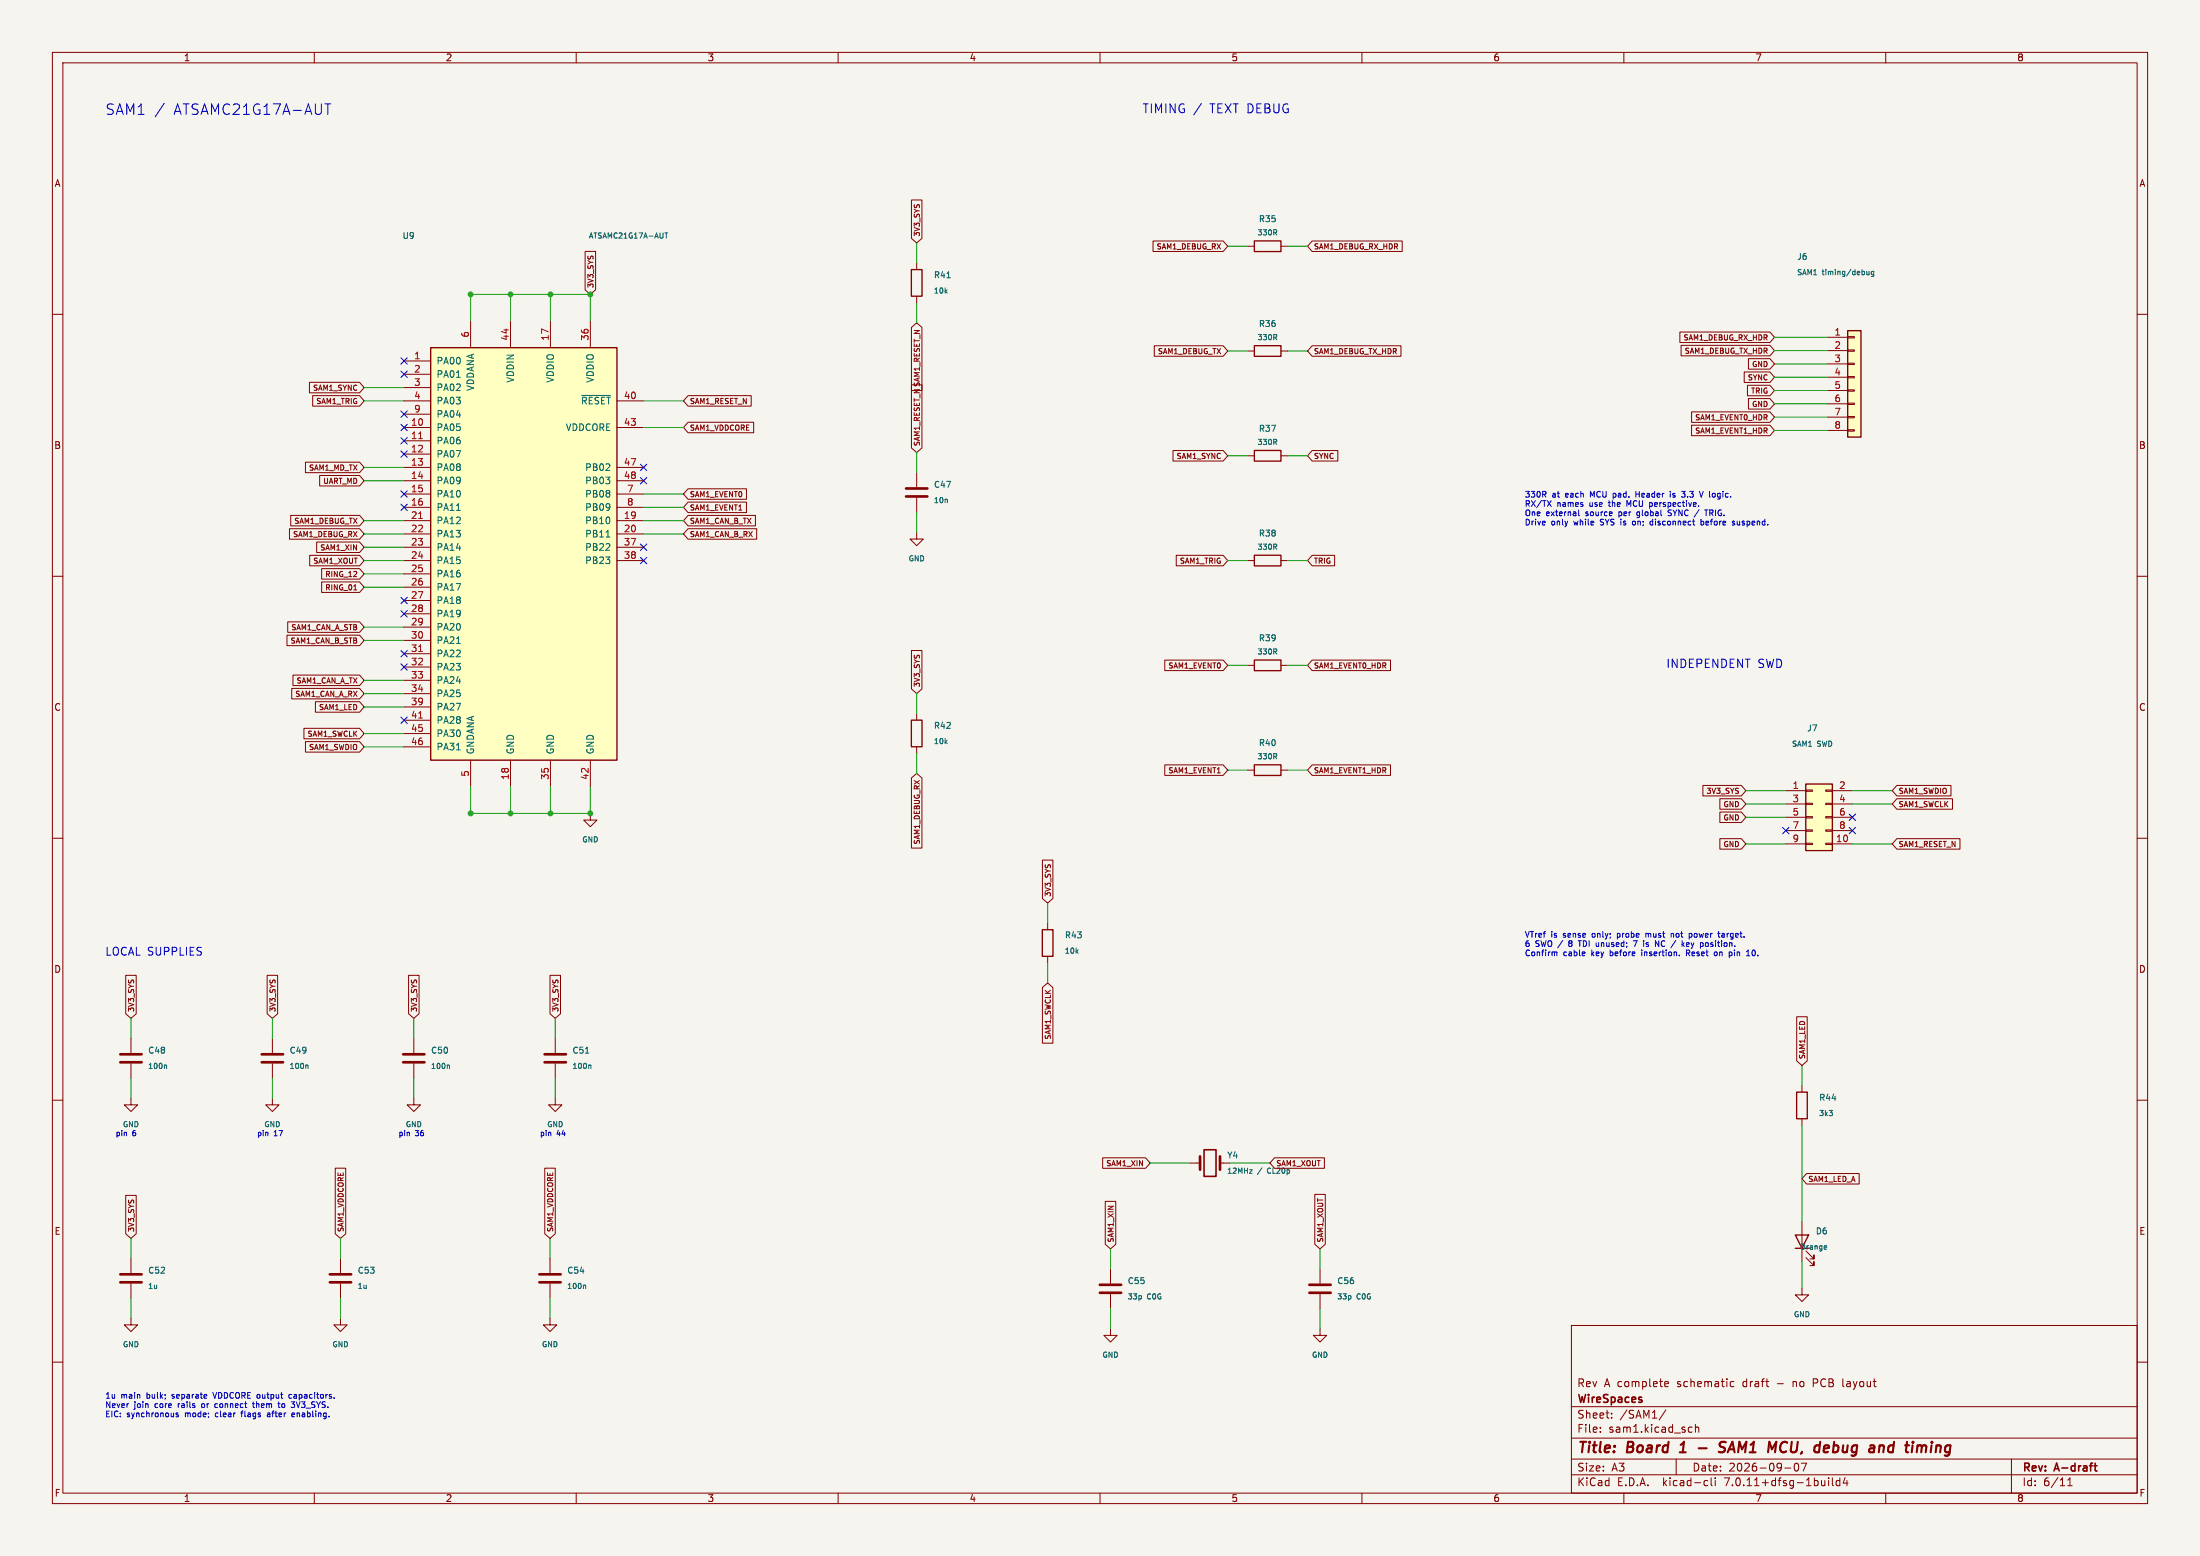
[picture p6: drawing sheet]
<svg xmlns="http://www.w3.org/2000/svg" width="420mm" height="297mm" viewBox="0 0 420 297" stroke-linecap="round" stroke-linejoin="round" font-family="sans-serif">
<path d="M0 0h420v297h-420z" fill="#f5f4ef" stroke="#f5f4ef" stroke-width=".19"/>
<g fill="none" stroke="#840000" stroke-width=".19">
<path d="M10 10h400v277h-400zM12 12h396v273h-396zM60 10v2M110 10v2M160 10v2M210 10v2M260 10v2M310 10v2M360 10v2M174 38.2h2v7.3l-1 .9-1-.9zM10 60h2M111.7 48h2v7.3l-1 .9-1-.9z"/>
<path d="M175 50.2v1.3M175 56.5v1.3M220.1 46h13.4l.9 1-.9 1h-13.4zM238.2 47h1.3M244.5 47h1.3M250.5 46h17.2v2h-17.2l-.9-1zM408 60h2M59.1 73h9.5l.9 1-.9 1h-9.5zM59.7 75.5h8.9l.9 1-.9 1h-8.9zM77.1 68.9h5.1M77.1 71.4h5.1M77.1 74h5.1"/>
<path d="M77.1 76.5h5.1M77.1 79.1h5.1M89.8 61.3v5.1M97.5 61.3v5.1M105.1 61.3v5.1M112.7 61.3v5.1M117.8 76.5h5.1M131.4 75.5h12v2h-12l-.9-1zM174 73.5h2v12l-1 .9-1-.9zM174 62.5l1-.9 1 .9v12h-2zM220.4 66h13.1l.9 1-.9 1h-13.1zM238.2 67h1.3"/>
<path d="M244.5 67h1.3M250.5 66h16.9v2h-16.9l-.9-1zM320.7 63.4h17.2l.9 1-.9 1h-17.2zM320.9 65.9h17l.9 1-.9 1h-17zM322.9 78.6h15l.9 1-.9 1h-15zM333 71h4.9l.9 1-.9 1h-4.9zM333.6 73.5h4.3l.9 1-.9 1h-4.3zM333.8 76.1h4.1l.9 1-.9 1h-4.1zM333.8 68.5h4.1l.9 1-.9 1h-4.1zM348.9 64.4h3.8M348.9 66.9h3.8M348.9 69.5h3.8"/>
<path d="M348.9 72h3.8M348.9 74.5h3.8M348.9 77.1h3.8M348.9 79.6h3.8M352.7 79.5h1.3v.2h-1.3zM352.7 77h1.3v.2h-1.3zM352.7 74.4h1.3v.3h-1.3zM352.7 71.9h1.3v.2h-1.3zM352.7 69.3h1.3v.3h-1.3zM352.7 66.8h1.3v.2h-1.3zM352.7 64.3h1.3v.2h-1.3zM55.5 98.4h13.1l.9 1-.9 1h-13.1z"/>
<path d="M58.3 88.2h10.3l.9 1-.9 1h-10.3zM61 90.8h7.6l.9 1-.9 1h-7.6zM77.1 81.6h5.1M77.1 84.1h5.1M77.1 86.7h5.1M77.1 89.2h5.1M77.1 91.8h5.1M77.1 94.3h5.1M77.1 96.8h5.1M77.1 99.4h5.1M117.8 81.6h5.1M117.8 89.2h5.1"/>
<path d="M117.8 91.8h5.1M117.8 94.3h5.1M117.8 96.8h5.1M117.8 99.4h5.1M131.4 98.4h12.8v2h-12.8l-.9-1zM131.4 80.6h12.5v2h-12.5l-.9-1zM131.4 93.3h11.1v2h-11.1l-.9-1zM131.4 95.8h11.1v2h-11.1l-.9-1zM175 90.2v2.8M175 95v2.8M223.9 86h9.6l.9 1-.9 1h-9.6zM238.2 87h1.3"/>
<path d="M244.5 87h1.3M250.5 86h4.9v2h-4.9l-.9-1zM322.9 81.2h15l.9 1-.9 1h-15zM348.9 82.2h3.8M352.7 82h1.3v.3h-1.3zM10 110h2M54.9 118.7h13.7l.9 1-.9 1h-13.7zM55.3 100.9h13.3l.9 1-.9 1h-13.3zM59.1 106h9.5l.9 1-.9 1h-9.5zM60.5 103.5h8.1l.9 1-.9 1h-8.1zM61.4 108.5h7.2l.9 1-.9 1h-7.2zM61.4 111.1h7.2l.9 1-.9 1h-7.2z"/>
<path d="M67.5 112.6h.6M77.1 101.9h5.1M77.1 104.5h5.1M77.1 107h5.1M77.1 109.5h5.1M77.1 112.1h5.1M77.1 114.6h5.1M77.1 117.2h5.1M77.1 119.7h5.1M117.8 101.9h5.1M117.8 104.5h5.1M117.8 107h5.1"/>
<path d="M131.4 100.9h13.1v2h-13.1l-.9-1zM175 101.6v1.3h1.3l-1.3 1.3-1.3-1.3h1.3M224.5 106h9l.9 1-.9 1h-9zM238.2 107h1.3M244.5 107h1.3M250.5 106h4.3v2h-4.3l-.9-1zM408 110h2M54.8 121.2h13.8l.9 1-.9 1h-13.8zM55.7 131.4h12.9l.9 1-.9 1h-12.9zM55.9 128.9h12.7l.9 1-.9 1h-12.7zM58 139h10.6l.9 1-.9 1h-10.6zM60.2 133.9h8.4l.9 1-.9 1h-8.4z"/>
<path d="M77.1 122.2h5.1M77.1 124.8h5.1M77.1 127.3h5.1M77.1 129.9h5.1M77.1 132.4h5.1M77.1 134.9h5.1M77.1 137.5h5.1M174 124.2h2v7.3l-1 .9-1-.9zM175 136.2v1.3M222.4 126h11.1l.9 1-.9 1h-11.1zM238.2 127h1.3M244.5 127h1.3"/>
<path d="M250.5 126h15v2h-15l-.9-1zM10 160h2M58.3 141.6h10.3l.9 1-.9 1h-10.3zM77.1 140h5.1M77.1 142.6h5.1M89.8 145.1v5.1M97.5 145.1v5.1M105.1 145.1v5.1M112.7 155.3v1.2h1.3l-1.3 1.3-1.3-1.3h1.3M112.7 145.1v5.1M174 148.5l1-.9 1 .9v13.4h-2zM175 142.5v1.3"/>
<path d="M222.4 146h11.1l.9 1-.9 1h-11.1zM238.2 147h1.3M244.5 147h1.3M250.5 146h15v2h-15l-.9-1zM325.1 149.9h7.3l.9 1-.9 1h-7.3zM328.3 152.5h4.1l.9 1-.9 1h-4.1zM328.3 155h4.1l.9 1-.9 1h-4.1zM340.9 150.9h3.8M340.9 153.5h3.8M340.9 156h3.8M340.9 158.5h3.8M344.7 158.4h1.3v.3h-1.3z"/>
<path d="M344.7 155.9h1.3v.2h-1.3zM344.7 153.3h1.3v.3h-1.3zM344.7 150.8h1.3v.2h-1.3zM348.5 158.4h1.3v.3h-1.3zM348.5 155.9h1.3v.2h-1.3zM348.5 153.3h1.3v.3h-1.3zM348.5 150.8h1.3v.2h-1.3zM349.8 150.9h3.8M349.8 153.5h3.8M349.8 156h3.8M349.8 158.5h3.8M362.1 152.5h10.6v2h-10.6l-.9-1z"/>
<path d="M362.1 149.9h10.4v2h-10.4l-.9-1zM408 160h2M199 164.2h2v7.3l-1 .9-1-.9zM200 176.2v1.3M328.3 160.1h4.1l.9 1-.9 1h-4.1zM340.9 161.1h3.8M344.7 161h1.3v.2h-1.3zM348.5 161h1.3v.2h-1.3zM349.8 161.1h3.8M362.1 160.1h12.1v2h-12.1l-.9-1zM24 186.2h2v7.3l-1 .9-1-.9zM25 198.2v2.8"/>
<path d="M51 186.2h2v7.3l-1 .9-1-.9zM52 198.2v2.8M78 186.2h2v7.3l-1 .9-1-.9zM79 198.2v2.8M105 186.2h2v7.3l-1 .9-1-.9zM106 198.2v2.8M199 188.5l1-.9 1 .9v10.6h-2zM200 182.5v1.3M343 194.1h2v8.4l-1 .9-1-.9zM10 210h2M25 209.6v1.3h1.3l-1.3 1.3-1.3-1.3h1.3M25 203v2.8"/>
<path d="M52 209.6v1.3h1.3l-1.3 1.3-1.3-1.3h1.3M52 203v2.8M79 209.6v1.3h1.3l-1.3 1.3-1.3-1.3h1.3M79 203v2.8M106 209.6v1.3h1.3l-1.3 1.3-1.3-1.3h1.3M106 203v2.8M344 207.2v1.3M344 213.5v1.3M408 210h2M24 228.2h2v7.3l-1 .9-1-.9zM64 223h2v12.5l-1 .9-1-.9zM104 223h2v12.5l-1 .9-1-.9z"/>
<path d="M210.5 221h8.2l.9 1-.9 1h-8.2zM211 229.3h2v8.2l-1 .9-1-.9zM227.2 222h1.9M232.9 222h1.9M243.3 221h9.5v2h-9.5l-.9-1zM251 228h2v9.5l-1 .9-1-.9zM344 233.2v7.6M344.8 238.8l1.5 1.5v-.8v.8h-.8M344.9 224h10v2h-10l-.9-1zM10 260h2M25 251.6v1.3h1.3l-1.3 1.3-1.3-1.3h1.3M25 240.2v2.8"/>
<path d="M25 245v2.8M65 251.6v1.3h1.3l-1.3 1.3-1.3-1.3h1.3M65 240.2v2.8M65 245v2.8M105 251.6v1.3h1.3l-1.3 1.3-1.3-1.3h1.3M105 240.2v2.8M105 245v2.8M212 253.6v1.3h1.3l-1.3 1.3-1.3-1.3h1.3M212 242.2v2.8M212 247v2.8M252 253.6v1.3h1.3l-1.3 1.3-1.3-1.3h1.3M252 242.2v2.8"/>
<path d="M252 247v2.8M300 253h108v32h-108zM344 245.9v1.3h1.3l-1.3 1.2-1.3-1.2h1.3M344.8 240l1.5 1.6v-.8v.8h-.8M408 260h2M300 278.5h108M300 274.5h108M300 268.5h108M305.5 273.2v.2M305.5 272.5v.1M307.7 270.5v.2M307.7 269.8v.1"/>
<path d="M317.9 264.6h.5M317.9 263.8l.4-.1 .2 .3-.7 .2M318 269.1l-1.3 1.9M320 278.5v3M322.6 272.4l.4 .1M323 273.3l-.4 .1M323.7 272.5l.2-.1 .3 .1 .1 .9M323.7 271.9v1.5M330.4 264.5l.2 .2 .4-.1M331 263.8l-.4-.1-.2 .1M342.9 279.3a.85 .85 0 0 0 .1 1.5 .94 .94 0 0 0 0-1.5M344.9 279.3l-.7 1.5"/>
<path d="M346.2 264h.5M346.7 263.2h-.5v1.5M351.8 263.2v1.3l.2 .2M384 278.5v6.5M60 285v2M110 285v2M160 285v2M210 285v2M260 285v2M300 281.5h108M310 285v2M325.6 282.6l.4 .1"/>
<path d="M326 283.5l-.4 .1M326.7 282.1v1.3l.2 .2M327.4 282.1v.1M327.4 282.6v1M340.7 280.2h1.2M349.1 282.1v.1M349.1 282.6v1M349.8 282.1v1.3l.2 .2M351.2 282.7l-.4-.1-.3 .3 .2 .6h.5M351.2 282.1v1.5M352.2 282l-.3 1.1h.9M352.6 282.6v1"/>
<path d="M360 285v2M394.7 283.6h.9M394.7 282.5l.5-.4v1.5"/>
</g>
<path d="M229.9 219.5h2.2v5h-2.2zM399.8 279.8h.5M400 279.3v1.3l.3 .2" fill="none" stroke="#840000" stroke-width=".3"/>
<path d="M320.7 277.2h1.1M321.3 275.5l-.5 .3M324.3 276.4h1.5M329.5 275.3a.85 .85 0 0 0-1.1 .1 .44 .44 0 0 0 .2 .8l.6 .1a.51 .51 0 0 1 .1 .6 .51 .51 0 0 1-.4 .3l-.8-.1M330.7 275.2l-.9 2M340.1 275.5a1.27 1.27 0 0 0 0 1.6M348.5 275.9l.6 .1 .1 .3-1 .2M349 277.1l-.2 .1M360.9 275.9l-.4 .4-.1 .5 .4 .4h.3M368.7 275.9l-.1 1.3M368.8 275.2v.2" fill="none" stroke="#840000" stroke-width=".4"/>
<g fill="none" stroke="#840000" stroke-width=".51">
<path d="M173 94.8h4M173 93.2h4M23 202.8h4M23 201.2h4M50 202.8h4M50 201.2h4M77 202.8h4M77 201.2h4M104 202.8h4M104 201.2h4M229.1 220.7v2.6M232.9 220.7v2.6"/>
<path d="M23 244.8h4M23 243.2h4M63 244.8h4M63 243.2h4M103 244.8h4M103 243.2h4M210 246.8h4M210 245.2h4M250 246.8h4M250 245.2h4"/>
</g>
<g fill="none" stroke="#006464" stroke-width=".19">
<path d="M126.9 44.5h.6M127.2 44.5v1M180.8 53h.6M243.4 44.4l.3 .5M243.7 43.9v.4M356.4 51.8v.6h.4M356.8 51.8v.7M357.7 51.8h-.3l-.2 .2 .1 .4h.4M357.7 51.8v.8l-.2 .2-.2-.1M87.1 72h.8M111 75.5h5.5M243.4 64.4l.3 .5"/>
<path d="M243.7 63.9v.4M87.1 97.4h.8M243.4 84.4l.3 .5M243.7 83.9v.4M115.7 102.5h.7M243.4 104.4l.3 .5M243.7 103.9v.4M87.1 122.8h.8M243.4 124.4l.3 .5M243.7 123.9v.4M87.1 143.1h.8M243.4 144.4l.3 .5"/>
<path d="M243.7 143.9v.4M31.5 203.3l.3 .1v.6M58.5 203.3l.3 .1v.6M85.5 203.3l.3 .1v.6M111.8 201h.6M112.5 203.3l.3 .1v.6M238.5 223.3h.5l-.5 .7h.5M348.6 237.8l.1 .2-.5 .1M348.7 238.4l-.1 .1M111.5 245.3l.3 .1v.6"/>
</g>
<g fill="#ffffc2" stroke="#ffffc2" stroke-width=".19">
<path d="M344.7 149.6h5.1v12.7h-5.1z"/>
<path d="M82.2 66.4h35.6v78.7h-35.6z"/>
<path d="M352.7 63.1h2.6v20.3h-2.6z"/>
</g>
<g fill="none" stroke="#840000" stroke-width=".25">
<path d="M174 51.5h2v5h-2zM239.5 46h5v2h-5zM82.2 66.4h35.6v78.7h-35.6zM239.5 66h5v2h-5zM352.7 63.1h2.6v20.3h-2.6zM239.5 86h5v2h-5zM239.5 106h5v2h-5zM174 137.5h2v5h-2zM239.5 126h5v2h-5zM239.5 146h5v2h-5zM344.7 149.6h5.1v12.7h-5.1zM199 177.5h2v5h-2z"/>
<path d="M343 208.5h2v5h-2zM342.7 235.7h2.6l-1.3 2.6zM342.7 238.3h2.6"/>
</g>
<path d="M79.9 83.7h.7M79.9 99h.7M79.9 124.4h.7M79.9 137.1h.7" fill="none" stroke="#a90000" stroke-width=".19"/>
<g fill="none" stroke="#0000c2" stroke-width=".19">
<path d="M31.3 19.7l-1.7 2.6M62 19.8h1.1M62.6 19.8v2M229.4 19.7l-1.5 2.2M295.4 95.6l.7 1.1M296.1 95.6l-.7 1.1M301.4 97.3v1l.1 .1M308 94.2v1.1M308 94.8l.3 .1M308.3 94.2h-.3M311 96.4l-.4-.8v1.1M311.6 99.7l.1 .4 .4 .1"/>
<path d="M312.3 93.8v1.1M312.3 94.3h.6M312.5 98.8h.3M312.7 97.7l-.2 .2v.3l.2 .2M315 95.9l.4 .1M315.4 96.6l-.4 .1M315.5 99.1v1.1M318.4 98.4h.5M318.9 93.8v.1M318.9 94.2v.7M319.3 94.8l.3 .1M319.5 94.2l-.2 .1 .2 .2"/>
<path d="M321 93.8h.7l-.4 .4M321.5 94.2l.2 .2v.3l-.2 .2M324.7 99.5h.3l.3 .2-.2 .5h-.4M324.7 99.1v1.1M325.1 93.8l-.3 1.1M325.4 97.3h.6M325.7 97.3v1.1M330.8 99.8l.4 .2-.1 .2h-.3M330.8 99.5h.3M331.6 99.5v.6l.4 .1M315 100.1l.5 .1M308.8 178.2v1.1"/>
<path d="M308.8 178.8l.3 .1M309.1 178.2h-.3M312.5 179.6l-.4 1.1M314.2 178.2v.7M314.6 178.2l-.4 .1M314.7 180l-.3-.1-.1 .2M317.2 179.8v.6M319 178.3l.4-.1 .1 .7M319 178.2v.7M322.6 178.2l.4 .2-.1 .4-.3 .1M328.1 177.8v.9M328.7 178.2h.4"/>
<path d="M329.2 178.4l-.5 .2 .1 .3 .4-.1M296.8 181.9l.1-.2 .3 .1v.6M313.4 181.7v.7M314.3 180.6h.4M314.3 180.1l.4 .3M320.6 182.3v.1M322 180.3l.5-.1-.1-.2-.3-.1-.1 .2v.5h.4M322.2 181.9l.4 .5M322.5 181.4l-.5-.1v1.1M322.5 181.9h-.5M326.1 180.1v.4l-.2 .2M327.8 181.9l-.1 .5h-.2l-.3-.2"/>
<path d="M330.6 181.9v.3l-.2 .2M333.4 182.4h.7M334.7 181.3a.69 .69 0 0 0 0 1.1M34 269.8l-.2-.1-.2 .2 .1 .1 .3 .1v.3h-.4M38.5 268.1v.4l.2 .2M40.6 265.8l.4 1.1M41 268.5l.4 .2M46 269.7h.4M46.1 269.5v.9M48.3 267.6v.9l.3 .2M51.1 269.8h.4M51.4 270l-.4 .2 .1 .2h.3"/>
<path d="M53.2 268.5l.3 .2M53.8 268.1v.4l.2 .2M55.7 266.2h-.3l-.3 .2 .1 .4h.5M55.7 270.1l.5-.1v-.2l-.3-.1-.2 .2 .1 .5h.4M56.6 267.6l.3 1.1"/>
</g>
<g fill="none" stroke="#009600" stroke-width=".19">
<path d="M97.5 56.2v5.1M105.1 56.2v5.1M175 46.4v3.8M175 57.8v3.8M234.4 47h3.8M245.8 47h3.8M69.5 74h7.6M69.5 76.5h7.6M89.8 61.3v-5.1h22.9v5.1M122.9 76.5h7.6M234.4 67h3.8M245.8 67h3.8"/>
<path d="M338.8 69.5h10.1M338.8 72h10.1M338.8 79.6h10.1M338.8 77.1h10.1M338.8 64.4h10.1M338.8 66.9h10.1M338.8 74.5h10.1M69.5 89.2h7.6M69.5 91.8h7.6M69.5 99.4h7.6M122.9 99.4h7.6M122.9 96.8h7.6"/>
<path d="M122.9 81.6h7.6M122.9 94.3h7.6M175 86.4v3.8M175 97.8v3.8M234.4 87h3.8M245.8 87h3.8M338.8 82.2h10.1M69.5 119.7h7.6M69.5 101.9h7.6M69.5 104.5h7.6M69.5 107h7.6M69.5 109.5h7.6"/>
<path d="M69.5 112.1h7.6M122.9 101.9h7.6M234.4 107h3.8M245.8 107h3.8M69.5 134.9h7.6M69.5 132.4h7.6M69.5 122.2h7.6M69.5 129.9h7.6M175 132.4v3.8M234.4 127h3.8M245.8 127h3.8M69.5 142.6h7.6"/>
<path d="M69.5 140h7.6M89.8 150.2v5.1h22.9v-5.1M97.5 150.2v5.1M105.1 150.2v5.1M175 143.8v3.8M234.4 147h3.8M245.8 147h3.8M333.3 150.9h7.6M333.3 156h7.6M333.3 153.5h7.6M353.6 150.9h7.6M353.6 153.5h7.6"/>
<path d="M200 172.4v3.8M333.3 161.1h7.6M353.6 161.1h7.6M25 194.4v3.8M52 194.4v3.8M79 194.4v3.8M106 194.4v3.8M200 183.8v3.8M25 205.8v3.8M52 205.8v3.8M79 205.8v3.8M106 205.8v3.8"/>
<path d="M344 203.4v3.8M344 214.8v18.4M25 236.4v3.8M65 236.4v3.8M105 236.4v3.8M212 238.4v3.8M219.6 222h7.6M234.8 222h7.6M252 238.4v3.8M25 247.8v3.8M65 247.8v3.8M105 247.8v3.8"/>
<path d="M212 249.8v3.8M252 249.8v3.8M344 240.8v5.1"/>
</g>
<g fill="none" stroke="#000084" stroke-width=".19">
<path d="M76.5 68.3l1.2 1.2M76.5 70.8l1.2 1.2M76.5 78.5l1.2 1.2M77.7 68.3l-1.2 1.2M77.7 70.8l-1.2 1.2M77.7 78.5l-1.2 1.2M76.5 93.7l1.2 1.2M76.5 86.1l1.2 1.2M76.5 96.2l1.2 1.2M76.5 81l1.2 1.2M76.5 83.5l1.2 1.2M77.7 93.7l-1.2 1.2"/>
<path d="M77.7 86.1l-1.2 1.2M77.7 96.2l-1.2 1.2M77.7 81l-1.2 1.2M77.7 83.5l-1.2 1.2M122.3 88.6l1.2 1.2M122.3 91.2l1.2 1.2M123.5 88.6l-1.2 1.2M123.5 91.2l-1.2 1.2M76.5 114l1.2 1.2M76.5 116.6l1.2 1.2M77.7 114l-1.2 1.2M77.7 116.6l-1.2 1.2"/>
<path d="M122.3 103.9l1.2 1.2M122.3 106.4l1.2 1.2M123.5 103.9l-1.2 1.2M123.5 106.4l-1.2 1.2M76.5 124.2l1.2 1.2M76.5 126.7l1.2 1.2M76.5 136.9l1.2 1.2M77.7 136.9l-1.2 1.2M77.7 124.2l-1.2 1.2M77.7 126.7l-1.2 1.2M340.3 157.9l1.2 1.2M341.5 157.9l-1.2 1.2"/>
<path d="M353 157.9l1.2 1.2M353 155.4l1.2 1.2M354.2 157.9l-1.2 1.2M354.2 155.4l-1.2 1.2"/>
</g>
<g fill="#009600" stroke="#009600" stroke-width=".19">
<circle cx="112.7" cy="56.2" r=".46"/>
<circle cx="105.1" cy="56.2" r=".46"/>
<circle cx="89.8" cy="56.2" r=".46"/>
<circle cx="97.5" cy="56.2" r=".46"/>
<circle cx="89.8" cy="155.3" r=".46"/>
<circle cx="97.5" cy="155.3" r=".46"/>
<circle cx="105.1" cy="155.3" r=".46"/>
<circle cx="112.7" cy="155.3" r=".46"/>
</g>
<g font-size="2.8" fill="#0000c2">
<text x="20" y="22.2">SAM1 /</text>
<text x="33.1" y="22.2">ATSAMC21G17A-AUT</text>
</g>
<g font-size="2.8" fill="#840000">
<text x="301" y="277.9">Title:</text>
<text x="310.6" y="277.9">Board</text>
<text x="321.6" y="277.9">1</text>
<text x="330.7" y="277.9">SAM1</text>
<text x="340.8" y="277.9">MCU,</text>
<text x="350.5" y="277.9">debug</text>
<text x="361.7" y="277.9">and</text>
<text x="369.5" y="277.9">timing</text>
</g>
<g font-size="2.4" fill="#0000c2">
<text x="218" y="21.9">TIMING /</text>
<text x="230.9" y="21.9">TEXT DEBUG</text>
</g>
<text font-size="2.2" fill="#0000c2" x="318" y="127.8">INDEPENDENT SWD</text>
<text font-size="2.1" fill="#0000c2" x="20" y="182.7">LOCAL SUPPLIES</text>
<g font-size="2.1" fill="#840000">
<text x="301" y="268.2">WireSpaces</text>
<text x="301" y="265">Rev</text>
<text x="306.2" y="265">A complete</text>
<text x="320.3" y="265">schematic</text>
<text x="333" y="265">draft</text>
<text x="339.6" y="265">-</text>
<text x="342.8" y="265">no</text>
<text x="346.8" y="265">PCB</text>
<text x="352.6" y="265">layout</text>
<text x="301" y="273.7">File:</text>
<text x="301" y="271">Sheet:</text>
<text x="307.1" y="273.7">sam1.kicad_sch</text>
<text x="309.2" y="271">/SAM1/</text>
<text x="301" y="281.1">Size:</text>
<text x="307.6" y="281.1">A3</text>
<text x="323" y="281.1">Date:</text>
<text x="330" y="281.1">2026-09-07</text>
<text x="386" y="281.3">Rev:</text>
<text x="392.4" y="281.3">A-draft</text>
<text x="301" y="283.9">KiCad</text>
<text x="308.7" y="283.9">E.D.A.</text>
<text x="317.6" y="283.9">kicad-cli</text>
<text x="329.5" y="283.9">7.0.11+dfsg-1build4</text>
<text x="386" y="283.9">Id:</text>
<text x="390.1" y="283.9">6/11</text>
</g>
<g font-size="1.8" fill="#840000">
<text x="35" y="11.9">1</text>
<text x="85" y="11.9">2</text>
<text x="135" y="11.9">3</text>
<text x="185" y="11.9">4</text>
<text x="235" y="11.9">5</text>
<text x="285" y="11.9">6</text>
<text x="335" y="11.9">7</text>
<text x="385" y="11.9">8</text>
<text x="10.3" y="35.9">A</text>
<text x="408.3" y="35.9">A</text>
<text x="10.3" y="85.9">B</text>
<text x="408.2" y="85.9">B</text>
<text x="10.3" y="135.9">C</text>
<text x="408.2" y="135.9">C</text>
<text x="10.3" y="185.9">D</text>
<text x="408.2" y="185.9">D</text>
<text x="10.3" y="235.9">E</text>
<text x="408.3" y="235.9">E</text>
<text x="10.3" y="285.9">F</text>
<text x="35" y="286.9">1</text>
<text x="85" y="286.9">2</text>
<text x="135" y="286.9">3</text>
<text x="185" y="286.9">4</text>
<text x="235" y="286.9">5</text>
<text x="285" y="286.9">6</text>
<text x="335" y="286.9">7</text>
<text x="385" y="286.9">8</text>
<text x="408.3" y="285.9">F</text>
</g>
<g font-size="1.8" fill="#a90000">
<text x="89.6" y="64.5" transform="rotate(-90 89.6 64.5)">6</text>
<text x="97.2" y="65.1" transform="rotate(-90 97.2 65.1)">44</text>
<text x="104.8" y="65.1" transform="rotate(-90 104.8 65.1)">17</text>
<text x="112.4" y="65.1" transform="rotate(-90 112.4 65.1)">36</text>
<text x="350.1" y="64.1">1</text>
<text x="79" y="68.6">1</text>
<text x="79" y="71.2">2</text>
<text x="350.1" y="66.7">2</text>
<text x="350.1" y="69.2">3</text>
<text x="350.1" y="71.7">4</text>
<text x="79" y="73.7">3</text>
<text x="79" y="76.3">4</text>
<text x="119" y="76.3">40</text>
<text x="350.1" y="74.3">5</text>
<text x="350.1" y="76.8">6</text>
<text x="78.4" y="81.3">10</text>
<text x="78.4" y="83.9">11</text>
<text x="79" y="78.8">9</text>
<text x="119" y="81.3">43</text>
<text x="350.1" y="79.4">7</text>
<text x="350.1" y="81.9">8</text>
<text x="78.4" y="86.4">12</text>
<text x="78.4" y="89">13</text>
<text x="119" y="89">47</text>
<text x="78.4" y="91.5">14</text>
<text x="78.4" y="94">15</text>
<text x="119" y="91.5">48</text>
<text x="119.6" y="94">7</text>
<text x="78.4" y="96.6">16</text>
<text x="78.4" y="99.1">21</text>
<text x="78.4" y="101.7">22</text>
<text x="119" y="99.1">19</text>
<text x="119" y="101.7">20</text>
<text x="119.6" y="96.6">8</text>
<text x="78.4" y="104.2">23</text>
<text x="78.4" y="106.7">24</text>
<text x="119" y="104.2">37</text>
<text x="119" y="106.7">38</text>
<text x="78.4" y="109.3">25</text>
<text x="78.4" y="111.8">26</text>
<text x="78.4" y="114.4">27</text>
<text x="78.4" y="116.9">28</text>
<text x="78.4" y="119.4">29</text>
<text x="78.4" y="122">30</text>
<text x="78.4" y="124.5">31</text>
<text x="78.4" y="127.1">32</text>
<text x="78.4" y="129.6">33</text>
<text x="78.4" y="132.1">34</text>
<text x="78.4" y="134.7">39</text>
<text x="78.4" y="137.2">41</text>
<text x="78.4" y="139.8">45</text>
<text x="78.4" y="142.3">46</text>
<text x="89.6" y="148.3" transform="rotate(-90 89.6 148.3)">5</text>
<text x="97.2" y="149" transform="rotate(-90 97.2 149)">18</text>
<text x="104.8" y="149" transform="rotate(-90 104.8 149)">35</text>
<text x="112.4" y="149" transform="rotate(-90 112.4 149)">42</text>
<text x="342.1" y="150.7">1</text>
<text x="342.1" y="153.2">3</text>
<text x="342.1" y="155.7">5</text>
<text x="351" y="150.7">2</text>
<text x="351" y="153.2">4</text>
<text x="351" y="155.7">6</text>
<text x="342.1" y="158.3">7</text>
<text x="342.1" y="160.8">9</text>
<text x="350.4" y="160.8">10</text>
<text x="351" y="158.3">8</text>
</g>
<g font-size="1.8" fill="#006464">
<text x="83.2" y="69.8">PA00</text>
<text x="83.2" y="72.3">PA01</text>
<text x="83.2" y="74.8">PA02</text>
<text x="83.2" y="77.4">PA03</text>
<text x="90.7" y="74.7" transform="rotate(-90 90.7 74.7)">VDDANA</text>
<text x="98.3" y="73.1" transform="rotate(-90 98.3 73.1)">VDDIN</text>
<text x="105.9" y="73.1" transform="rotate(-90 105.9 73.1)">VDDIO</text>
<text x="110.8" y="77.4">~{RESET}</text>
<text x="113.6" y="73.1" transform="rotate(-90 113.6 73.1)">VDDIO</text>
<text x="83.2" y="82.5">PA05</text>
<text x="83.2" y="79.9">PA04</text>
<text x="107.9" y="82.5">VDDCORE</text>
<text x="83.2" y="85">PA06</text>
<text x="83.2" y="87.5">PA07</text>
<text x="83.2" y="90.1">PA08</text>
<text x="83.2" y="92.6">PA09</text>
<text x="83.2" y="95.2">PA10</text>
<text x="111.6" y="90.1">PB02</text>
<text x="111.6" y="92.6">PB03</text>
<text x="111.6" y="95.2">PB08</text>
<text x="83.2" y="97.7">PA11</text>
<text x="83.2" y="100.2">PA12</text>
<text x="111.6" y="100.2">PB10</text>
<text x="111.6" y="97.7">PB09</text>
<text x="83.2" y="102.8">PA13</text>
<text x="83.2" y="105.3">PA14</text>
<text x="83.2" y="107.9">PA15</text>
<text x="111.6" y="102.8">PB11</text>
<text x="111.6" y="105.3">PB22</text>
<text x="111.6" y="107.9">PB23</text>
<text x="83.2" y="110.4">PA16</text>
<text x="83.2" y="112.9">PA17</text>
<text x="83.2" y="115.5">PA18</text>
<text x="83.2" y="118">PA19</text>
<text x="83.2" y="120.6">PA20</text>
<text x="83.2" y="123.1">PA21</text>
<text x="83.2" y="125.6">PA22</text>
<text x="83.2" y="128.2">PA23</text>
<text x="83.2" y="130.7">PA24</text>
<text x="83.2" y="133.3">PA25</text>
<text x="83.2" y="135.8">PA27</text>
<text x="83.2" y="138.3">PA28</text>
<text x="83.2" y="140.9">PA30</text>
<text x="83.2" y="143.4">PA31</text>
<text x="90.7" y="144.1" transform="rotate(-90 90.7 144.1)">GNDANA</text>
<text x="98.3" y="144.1" transform="rotate(-90 98.3 144.1)">GND</text>
<text x="105.9" y="144.1" transform="rotate(-90 105.9 144.1)">GND</text>
<text x="113.6" y="144.1" transform="rotate(-90 113.6 144.1)">GND</text>
</g>
<g font-size="1.6" fill="#006464">
<text x="76.7" y="45.8">U9</text>
<text x="240.2" y="42.6">R35</text>
<text x="178.2" y="53.3">R41</text>
<text x="343" y="49.8">J6</text>
<text x="240.2" y="62.6">R36</text>
<text x="240.2" y="82.6">R37</text>
<text x="178.2" y="93.3">C47</text>
<text x="240.2" y="102.6">R38</text>
<text x="240.2" y="122.6">R39</text>
<text x="178.2" y="139.3">R42</text>
<text x="240.2" y="142.6">R40</text>
<text x="344.9" y="139.8">J7</text>
<text x="203.2" y="179.3">R43</text>
<text x="28.2" y="201.3">C48</text>
<text x="55.2" y="201.3">C49</text>
<text x="82.2" y="201.3">C50</text>
<text x="109.2" y="201.3">C51</text>
<text x="347.2" y="210.3">R44</text>
<text x="234.2" y="221.3">Y4</text>
<text x="346.5" y="235.8">D6</text>
<text x="28.2" y="243.3">C52</text>
<text x="68.2" y="243.3">C53</text>
<text x="108.2" y="243.3">C54</text>
<text x="215.2" y="245.3">C55</text>
<text x="255.2" y="245.3">C56</text>
</g>
<g font-size="1.5" fill="#0000c2">
<text x="291" y="95.3">330R</text>
<text x="296.3" y="95.3">at</text>
<text x="299" y="95.3">each</text>
<text x="304" y="95.3">MCU</text>
<text x="308.6" y="95.3">pad.</text>
<text x="313.1" y="95.3">Header</text>
<text x="319.9" y="95.3">is</text>
<text x="322.4" y="95.3">3.3</text>
<text x="326.1" y="95.3">V logic.</text>
<text x="291" y="97.1">RX/TX</text>
<text x="291" y="98.8">One</text>
<text x="291" y="100.6">Drive</text>
<text x="295.2" y="98.8">external</text>
<text x="296.2" y="100.6">only</text>
<text x="297.3" y="97.1">names</text>
<text x="300.6" y="100.6">while</text>
<text x="302.9" y="98.8">source</text>
<text x="303.6" y="97.1">use</text>
<text x="305.9" y="100.6">SYS is</text>
<text x="307.5" y="97.1">the</text>
<text x="309.4" y="98.8">per</text>
<text x="311.2" y="97.1">MCU</text>
<text x="312.5" y="100.6">on;</text>
<text x="313.1" y="98.8">global</text>
<text x="315.8" y="97.1">perspective.</text>
<text x="316.1" y="100.6">disconnect</text>
<text x="319.3" y="98.8">SYNC /</text>
<text x="326" y="100.6">before</text>
<text x="326.9" y="98.8">TRIG.</text>
<text x="332.3" y="100.6">suspend.</text>
<text x="291" y="179.3">VTref</text>
<text x="296.1" y="179.3">is</text>
<text x="298.6" y="179.3">sense</text>
<text x="304.3" y="179.3">only;</text>
<text x="309.3" y="179.3">probe</text>
<text x="315" y="179.3">must</text>
<text x="320.1" y="179.3">not</text>
<text x="323.8" y="179.3">power</text>
<text x="329.6" y="179.3">target.</text>
<text x="291" y="181.1">6</text>
<text x="291" y="182.8">Confirm</text>
<text x="293.1" y="181.1">SWO /</text>
<text x="298.5" y="182.8">cable</text>
<text x="299.9" y="181.1">8</text>
<text x="302" y="181.1">TDI unused;</text>
<text x="304" y="182.8">key</text>
<text x="307.7" y="182.8">before</text>
<text x="313" y="181.1">7</text>
<text x="314" y="182.8">insertion.</text>
<text x="315.1" y="181.1">is</text>
<text x="317.6" y="181.1">NC</text>
<text x="320.9" y="181.1">/</text>
<text x="322.8" y="182.8">Reset</text>
<text x="323.1" y="181.1">key</text>
<text x="326.9" y="181.1">position.</text>
<text x="328.4" y="182.8">on</text>
<text x="331.4" y="182.8">pin</text>
<text x="335" y="182.8">10.</text>
<text x="20" y="267.3">1u</text>
<text x="20" y="269.1">Never</text>
<text x="23.1" y="267.3">main</text>
<text x="25.6" y="269.1">join</text>
<text x="28.2" y="267.3">bulk;</text>
<text x="29.7" y="269.1">core</text>
<text x="33.2" y="267.3">separate</text>
<text x="34.4" y="269.1">rails</text>
<text x="39.1" y="269.1">or</text>
<text x="41.4" y="267.3">VDDCORE output</text>
<text x="41.9" y="269.1">connect</text>
<text x="49.4" y="269.1">them</text>
<text x="54.5" y="269.1">to</text>
<text x="56.3" y="267.3">capacitors.</text>
<text x="57.2" y="269.1">3V3_SYS.</text>
<text x="20" y="270.8">EIC:</text>
<text x="24.2" y="270.8">synchronous</text>
<text x="35.5" y="270.8">mode;</text>
<text x="41.5" y="270.8">clear</text>
<text x="46.7" y="270.8">flags</text>
<text x="51.9" y="270.8">after</text>
<text x="56.8" y="270.8">enabling.</text>
</g>
<g font-size="1.4" fill="#006464">
<text x="112.3" y="45.7">ATSAMC21G17A-AUT</text>
<text x="239.9" y="45.1">330R</text>
<text x="343" y="52.7">SAM1</text>
<text x="347.9" y="52.7">timing/debug</text>
<text x="178.2" y="56.2">10k</text>
<text x="239.9" y="65.1">330R</text>
<text x="239.9" y="85.1">330R</text>
<text x="178.2" y="96.2">10n</text>
<text x="173.3" y="107.3">GND</text>
<text x="239.9" y="105.1">330R</text>
<text x="239.9" y="125.1">330R</text>
<text x="178.2" y="142.2">10k</text>
<text x="342" y="142.7">SAM1</text>
<text x="346.9" y="142.7">SWD</text>
<text x="239.9" y="145.1">330R</text>
<text x="111" y="161">GND</text>
<text x="203.2" y="182.2">10k</text>
<text x="28.2" y="204.2">100n</text>
<text x="55.2" y="204.2">100n</text>
<text x="82.2" y="204.2">100n</text>
<text x="109.2" y="204.2">100n</text>
<text x="23.3" y="215.3">GND</text>
<text x="50.3" y="215.3">GND</text>
<text x="77.3" y="215.3">GND</text>
<text x="104.3" y="215.3">GND</text>
<text x="347.2" y="213.2">3k3</text>
<text x="234.2" y="224.2">12MHz</text>
<text x="240.1" y="224.2">/</text>
<text x="242.1" y="224.2">CL20p</text>
<text x="343.5" y="238.7">Orange</text>
<text x="28.2" y="246.2">1u</text>
<text x="68.2" y="246.2">1u</text>
<text x="108.2" y="246.2">100n</text>
<text x="215.2" y="248.2">33p</text>
<text x="219" y="248.2">C0G</text>
<text x="255.2" y="248.2">33p</text>
<text x="259" y="248.2">C0G</text>
<text x="342.3" y="251.6">GND</text>
<text x="23.3" y="257.3">GND</text>
<text x="63.3" y="257.3">GND</text>
<text x="103.3" y="257.3">GND</text>
<text x="210.3" y="259.3">GND</text>
<text x="250.3" y="259.3">GND</text>
</g>
<g font-size="1.4" fill="#840000">
<text x="175.8" y="45.3" transform="rotate(-90 175.8 45.3)">3V3_SYS</text>
<text x="220.7" y="47.8">SAM1_DEBUG_RX</text>
<text x="250.7" y="47.8">SAM1_DEBUG_RX_HDR</text>
<text x="113.5" y="55.1" transform="rotate(-90 113.5 55.1)">3V3_SYS</text>
<text x="321.2" y="65.2">SAM1_DEBUG_RX_HDR</text>
<text x="220.9" y="67.8">SAM1_DEBUG_TX</text>
<text x="250.7" y="67.8">SAM1_DEBUG_TX_HDR</text>
<text x="321.5" y="67.7">SAM1_DEBUG_TX_HDR</text>
<text x="334.3" y="70.3">GND</text>
<text x="59.6" y="74.8">SAM1_SYNC</text>
<text x="60.2" y="77.3">SAM1_TRIG</text>
<text x="131.6" y="77.3">SAM1_RESET_N</text>
<text x="333.5" y="72.8">SYNC</text>
<text x="334.1" y="75.3">TRIG</text>
<text x="334.3" y="77.9">GND</text>
<text x="131.6" y="82.4">SAM1_VDDCORE</text>
<text x="323.5" y="80.4">SAM1_EVENT0_HDR</text>
<text x="323.5" y="83">SAM1_EVENT1_HDR</text>
<text x="175.8" y="85.3" transform="rotate(-90 175.8 85.3)">SAM1_RESET_N SAM1_RESET_N</text>
<text x="224.5" y="87.8">SAM1_SYNC</text>
<text x="250.7" y="87.8">SYNC</text>
<text x="58.9" y="90">SAM1_MD_TX</text>
<text x="61.6" y="92.6">UART_MD</text>
<text x="131.6" y="95.1">SAM1_EVENT0</text>
<text x="56" y="100.2">SAM1_DEBUG_TX</text>
<text x="131.6" y="100.2">SAM1_CAN_B_TX</text>
<text x="131.6" y="97.6">SAM1_EVENT1</text>
<text x="55.8" y="102.7">SAM1_DEBUG_RX</text>
<text x="59.7" y="107.8">SAM1_XOUT</text>
<text x="61" y="105.3">SAM1_XIN</text>
<text x="131.6" y="102.7">SAM1_CAN_B_RX</text>
<text x="225.1" y="107.8">SAM1_TRIG</text>
<text x="250.7" y="107.8">TRIG</text>
<text x="61.9" y="110.3">RING_12</text>
<text x="61.9" y="112.9">RING_01</text>
<text x="55.3" y="123">SAM1_CAN_B_STB</text>
<text x="55.5" y="120.5">SAM1_CAN_A_STB</text>
<text x="56.5" y="130.7">SAM1_CAN_A_TX</text>
<text x="175.8" y="131.3" transform="rotate(-90 175.8 131.3)">3V3_SYS</text>
<text x="222.9" y="127.8">SAM1_EVENT0</text>
<text x="250.7" y="127.8">SAM1_EVENT0_HDR</text>
<text x="56.2" y="133.2">SAM1_CAN_A_RX</text>
<text x="60.8" y="135.7">SAM1_LED</text>
<text x="58.6" y="140.8">SAM1_SWCLK</text>
<text x="58.9" y="143.4">SAM1_SWDIO</text>
<text x="222.9" y="147.8">SAM1_EVENT1</text>
<text x="250.7" y="147.8">SAM1_EVENT1_HDR</text>
<text x="325.6" y="151.7">3V3_SYS</text>
<text x="328.9" y="154.3">GND</text>
<text x="362.4" y="154.3">SAM1_SWCLK</text>
<text x="362.4" y="151.7">SAM1_SWDIO</text>
<text x="175.8" y="161.3" transform="rotate(-90 175.8 161.3)">SAM1_DEBUG_RX</text>
<text x="328.9" y="156.8">GND</text>
<text x="328.9" y="161.9">GND</text>
<text x="362.4" y="161.9">SAM1_RESET_N</text>
<text x="200.8" y="171.3" transform="rotate(-90 200.8 171.3)">3V3_SYS</text>
<text x="25.8" y="193.3" transform="rotate(-90 25.8 193.3)">3V3_SYS</text>
<text x="52.8" y="193.3" transform="rotate(-90 52.8 193.3)">3V3_SYS</text>
<text x="79.8" y="193.3" transform="rotate(-90 79.8 193.3)">3V3_SYS</text>
<text x="106.8" y="193.3" transform="rotate(-90 106.8 193.3)">3V3_SYS</text>
<text x="200.8" y="198.6" transform="rotate(-90 200.8 198.6)">SAM1_SWCLK</text>
<text x="344.8" y="202.3" transform="rotate(-90 344.8 202.3)">SAM1_LED</text>
<text x="211" y="222.8">SAM1_XIN</text>
<text x="243.6" y="222.8">SAM1_XOUT</text>
<text x="345.1" y="225.8">SAM1_LED_A</text>
<text x="25.8" y="235.3" transform="rotate(-90 25.8 235.3)">3V3_SYS</text>
<text x="65.8" y="235.3" transform="rotate(-90 65.8 235.3)">SAM1_VDDCORE</text>
<text x="105.8" y="235.3" transform="rotate(-90 105.8 235.3)">SAM1_VDDCORE</text>
<text x="212.8" y="237.3" transform="rotate(-90 212.8 237.3)">SAM1_XIN</text>
<text x="252.8" y="237.3" transform="rotate(-90 252.8 237.3)">SAM1_XOUT</text>
</g>
<g font-size="1.4" fill="#0000c2">
<text x="22" y="217.2">pin</text>
<text x="25.3" y="217.2">6</text>
<text x="49" y="217.2">pin</text>
<text x="52.3" y="217.2">17</text>
<text x="76" y="217.2">pin</text>
<text x="79.3" y="217.2">36</text>
<text x="103" y="217.2">pin</text>
<text x="106.3" y="217.2">44</text>
</g>
</svg>
